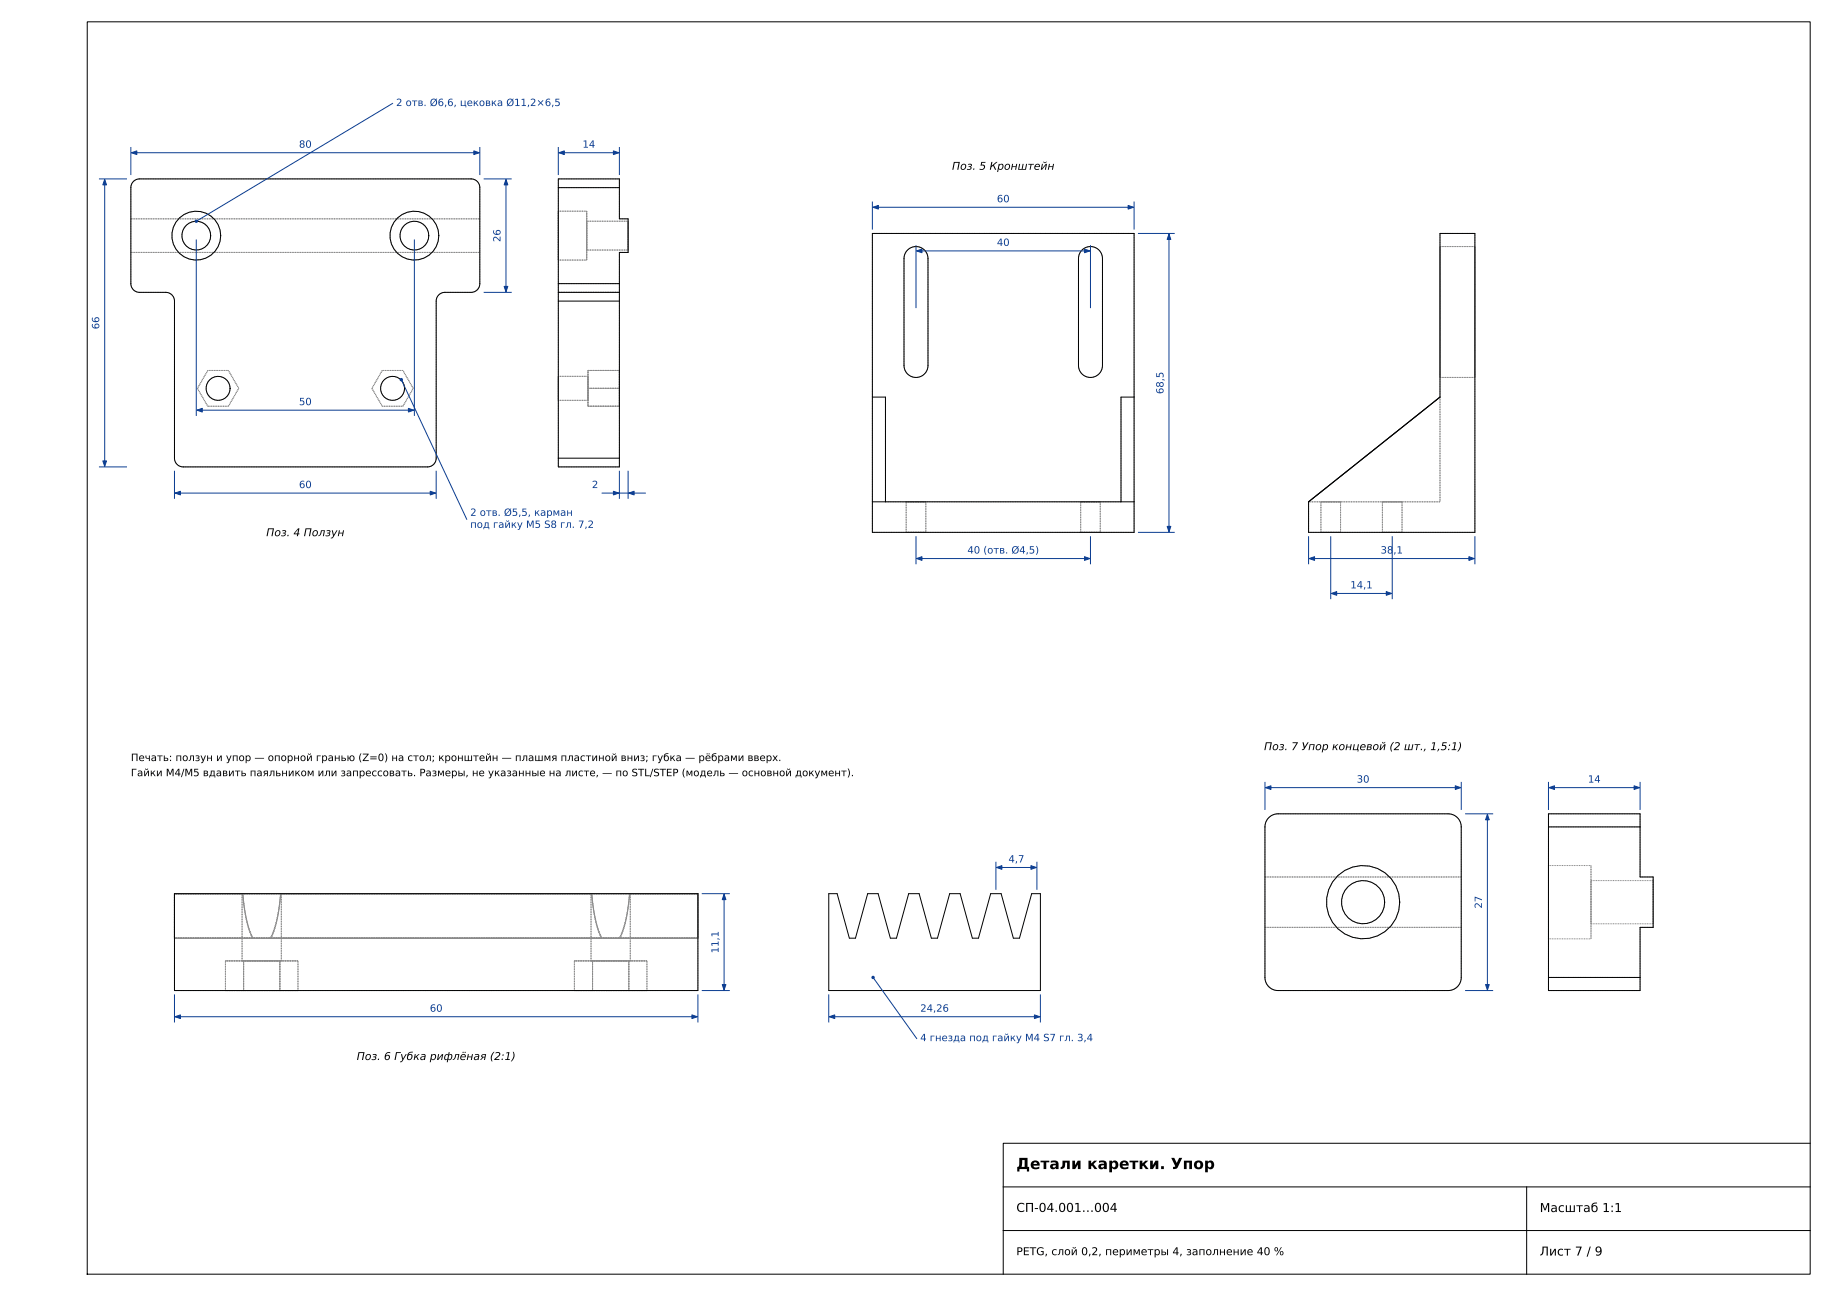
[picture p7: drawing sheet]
<svg xmlns="http://www.w3.org/2000/svg" width="420mm" height="297mm" viewBox="0 0 420 297" stroke-linecap="round" stroke-linejoin="round" font-family="sans-serif">
<g fill="none" stroke="#000" stroke-width=".23">
<path d="M20 5h395v287h-395zM30.6 41.5l.7-.4 .7-.1h76a2 2 0 0 1 2 2v22a2 2 0 0 1-2 2h-6a2 2 0 0 0-2 2v36a2 2 0 0 1-2 2h-56a2 2 0 0 1-2-2v-36a2 2 0 0 0-2-2h-6a2 2 0 0 1-2-2v-22l.2-.8zM128 43v-2h14v2M128 43v22M128 43h14M142 43v7.1h2v7.8h-2v7.1M200 53.5h60v68.5h-60zM208.1 57.2a2.75 2.75 0 0 1 3-.5 2.75 2.75 0 0 1 1.6 2.6v24.5a2.75 2.75 0 0 1-2.7 2.7 2.75 2.75 0 0 1-2.8-2.7v-24.5l.3-1.3zM248.1 57.2a2.75 2.75 0 0 1 3-.5 2.75 2.75 0 0 1 1.6 2.6v24.5a2.75 2.75 0 0 1-2.7 2.7 2.75 2.75 0 0 1-2.7-2.7v-24.5l.1-1zM330.1 53.5h8v68.5h-38.1v-7l30.1-24zM128 65v2M128 67v2"/>
<path d="M128 67h14M128 69v36M128 65h14M128 69h14M142 65v2M142 67v2M142 69v36M200 91h3v24M260 91h-3v24M128 105v2h14v-2M128 105h14M200 115h60"/>
<path d="M290.8 187.4l1-.7 1.2-.2h39a3 3 0 0 1 3 3v34.5a3 3 0 0 1-3 3h-39a3 3 0 0 1-3-3v-34.5l.2-1.2zM355 189.5v-3h21v3M355 189.5v34.5M355 189.5h21M376 189.5v11.5h3v11.5h-3v11.5M40 204.8h120v22.2h-120zM190 204.8h1.9l2.8 10.2h1.4l2.8-10.2h2.4l2.8 10.2h1.4l2.8-10.2h2.4l2.8 10.2h1.4l2.8-10.2h2.4l2.8 10.2h1.4l2.8-10.2h2.4l2.8 10.2h1.4l2.8-10.2h2v22.2h-48.5zM355 224v3h21v-3M355 224h21M230 272h185M350 272v20M415 262h-185v30"/>
<path d="M230 282h185"/>
<circle cx="45" cy="54" r="5.6"/>
<circle cx="45" cy="54" r="3.3"/>
<circle cx="95" cy="54" r="5.6"/>
<circle cx="95" cy="54" r="3.3"/>
<circle cx="50" cy="89" r="2.75"/>
<circle cx="90" cy="89" r="2.75"/>
<circle cx="312.5" cy="206.8" r="4.9"/>
<circle cx="312.5" cy="206.8" r="8.4"/>
</g>
<g fill="none" stroke="#8a8a8a" stroke-width=".23" stroke-dasharray=".2 .2" stroke-linecap="butt">
<path d="M30 57.9v-7.8M30 50.1v-7.1M30 57.9h80M30 50.1h80M30 43a2 2 0 0 1 2-2M32 41h76M48.3 54a3.3 3.3 0 0 1-4.7 3 3.3 3.3 0 0 1-.7-5.6 3.3 3.3 0 0 1 5.3 1.8l.1 .8M50.6 54a5.6 5.6 0 0 0-8-5.1 5.6 5.6 0 0 0-1.1 9.5 5.6 5.6 0 0 0 8.9-3.1l.2-1.3M98.3 54a3.3 3.3 0 0 1-4.7 3 3.3 3.3 0 0 1-.7-5.6 3.3 3.3 0 0 1 5.3 1.8l.1 .8M100.6 54a5.6 5.6 0 0 0-8-5.1 5.6 5.6 0 0 0-1.1 9.5 5.6 5.6 0 0 0 8.9-3.1l.2-1.3M108 41a2 2 0 0 1 2 2M110 57.9v-7.8"/>
<path d="M110 50.1v-7.1M128 43v-2M128 54v5.6M128 59.6v-11.2M128 48.4v5.6M128 59.6h6.5M128 48.4h6.5M134.5 54v-5.6M134.5 48.4v11.2M134.5 59.6v-5.6M134.5 54v3.3M134.5 57.3v-6.6"/>
<path d="M134.5 50.7v3.3M134.5 57.3h9.5M134.5 50.7h9.5M142 50.1v-7.1M142 43h-14M142 43v-2M142 41h-14M144 57.9h-2M144 57.9v-7.8M144 50.1h-2M144 54v3.3M144 57.3v-6.6"/>
<path d="M144 50.7v3.3M200 53.5v68.5M200 53.5h60M207.2 59.3a2.75 2.75 0 0 1 2.8-2.8 2.75 2.75 0 0 1 2.7 2.8M212.7 59.3v24.5M247.3 59.3a2.75 2.75 0 0 1 2.7-2.8 2.75 2.75 0 0 1 2.7 2.8M252.7 59.3v24.5M260 53.5v68.5M330.1 59.3v24.5M330.1 59.3v-2.8M330.1 56.5v2.8M330.1 56.5h8"/>
<path d="M338.1 53.5v68.5M338.1 53.5h-8M338.1 59.3v24.5M338.1 59.3v-2.8M338.1 56.5v2.8M30 65v-7.1M30 65a2 2 0 0 0 2 2M32 67h6M38 67a2 2 0 0 1 2 2M102 67h6M102 67a2 2 0 0 0-2 2M110 65v-7.1"/>
<path d="M110 65a2 2 0 0 1-2 2M128 65v-22M128 65v2M128 67v2M142 65h-14M142 65v-7.1M142 65v2M142 67h-14M142 67v2M45.3 89l2.3 4.1M47.6 93.1h4.8M47.6 84.9l-2.3 4.1"/>
<path d="M52.4 93.1l2.3-4.1M52.4 84.9h-4.8M52.7 89a2.75 2.75 0 0 1-3.9 2.5 2.75 2.75 0 0 1-.5-4.6 2.75 2.75 0 0 1 4.4 1.5v.6M54.7 89l-2.3-4.1M85.3 89l2.3 4.1M87.6 84.9l-2.3 4.1M87.6 93.1h4.8M92.4 84.9h-4.8M92.4 93.1l2.3-4.1M92.8 89a2.75 2.75 0 0 1-4 2.5 2.75 2.75 0 0 1-.5-4.6 2.75 2.75 0 0 1 4.4 1.5l.1 .6M94.7 89l-2.3-4.1M128 89v-2.7"/>
<path d="M128 86.3v5.4M128 91.7v-2.7M128 91.7h6.8M128 86.3h6.8M134.8 89v2.7M134.8 91.7v-5.4M134.8 86.3v2.7M134.8 89v-4.1M134.8 93.1v-4.1M134.8 84.9v4.1M134.8 89v4.1M142 89v-4.1"/>
<path d="M142 93.1v-4.1M142 84.9v4.1M142 89v4.1M142 89h-7.2M142 84.9h-7.2M142 93.1h-7.2M203 91v24M207.2 83.8v-24.5M212.7 83.8a2.75 2.75 0 0 1-2.7 2.7 2.75 2.75 0 0 1-2.8-2.7M247.3 83.8v-24.5M252.7 83.8a2.75 2.75 0 0 1-2.7 2.7 2.75 2.75 0 0 1-2.7-2.7M257 91v24"/>
<path d="M330.1 91v-37.5M330.1 91v24M330.1 83.8v2.7M330.1 86.5v-2.7M330.1 83.8v-24.5M330.1 86.5h8M338.1 83.8v2.7M338.1 86.5v-2.7M338.1 83.8v-24.5M40 105v-36M40 105a2 2 0 0 0 2 2M42 107h56"/>
<path d="M98 107a2 2 0 0 0 2-2M100 105v-36M128 105v-36M128 105v2M142 105v-36M142 105v2M142 107h-14M207.8 115h4.5M207.8 115v7M212.3 115h-4.5M247.7 115h4.5M247.7 115v7"/>
<path d="M252.2 115h-4.5M257 115h-54M300 115l30.1-24M302.8 115h4.5M302.8 115v7M305.1 115h-2.3M307.3 115h-2.2M307.3 115v7M316.9 115h4.5M316.9 115v7M319.2 115h-2.3M321.4 115h-2.2"/>
<path d="M321.4 115v7M330.1 115h-30.1M200 122h60M207.8 122h4.5M212.3 122h-4.5M212.3 122v-7M247.7 122h4.5M252.2 122h-4.5M252.2 122v-7M300 122v-7M302.8 122h4.5M305.1 122h-2.3"/>
<path d="M307.3 122h-2.2M316.9 122h4.5M319.2 122h-2.3M321.4 122h-2.2M338.1 122h-38.1M290 189.5a3 3 0 0 1 3-3M293 186.5h39M335 189.5a3 3 0 0 0-3-3M355 189.5v-3M355 198.4v8.4M355 198.4h9.8M364.8 198.4v16.8"/>
<path d="M376 189.5h-21M376 189.5v-3M376 186.5h-21M40 204.8v22.2M40 204.8v10.2M40 215v-10.2M40 204.8h120M40 215h120M40 215h17.9M40 204.8h15.7M40 215h18M55.5 204.8h.2"/>
<path d="M55.5 204.8v15.4M55.7 204.8l.4 3.7a23 23 0 0 0 1.8 6.5M55.7 204.8h-.2M57.9 215h4.2M58 215a27.2 27.2 0 0 1-2.3-10.2M62 215h-4M62 215h76M62.1 215h75.8M62.1 215a29.1 29.1 0 0 0 2.2-10.2M64.3 204.8l-.2 2.4a23.3 23.3 0 0 1-2.1 7.8M64.3 204.8h71.4M64.3 204.8h.2"/>
<path d="M64.5 204.8h-.2M135.5 204.8h.2M135.5 204.8v15.4M135.7 204.8l.4 3.7a23 23 0 0 0 1.8 6.5M135.7 204.8h-.2M137.9 215h4.2M138 215a27.2 27.2 0 0 1-2.3-10.2M142 215h-4M142 215h18M142.1 215h17.9M142.1 215a29.1 29.1 0 0 0 2.2-10.2M144.3 204.8l-.2 2.4a23.3 23.3 0 0 1-2.1 7.8"/>
<path d="M144.3 204.8h15.7M144.3 204.8h.2M144.5 204.8h-.2M160 204.8v22.2M160 204.8h-120M160 204.8v10.2M160 215v-10.2M290 212.5v-11.5M290 201v-11.5M290 212.5h45M290 201h45M317.5 206.8a5 5 0 0 1-7.1 4.4 5 5 0 0 1-1-8.3 5 5 0 0 1 7.9 2.7l.2 1.2"/>
<path d="M320.9 206.8a8.4 8.4 0 0 0-12-7.6 8.4 8.4 0 0 0-1.7 14.1 8.4 8.4 0 0 0 13.5-4.6l.2-1.9M335 212.5v-11.5M335 201v-11.5M355 206.8v8.4M355 215.2v-16.8M355 215.2h9.8M364.8 206.8v-8.4M364.8 215.2v-8.4M364.8 206.8v4.9M364.8 211.7v-9.9M364.8 201.8v5M364.8 211.7h14.2"/>
<path d="M364.8 201.8h14.2M376 201v-11.5M379 212.5h-3M379 212.5v-11.5M379 201h-3M379 206.8v4.9M379 211.7v-9.9M379 201.8v5M40 227h120M51.7 227h4.1M51.7 220.2h4.1M51.7 227v-6.8"/>
<path d="M55.5 220.2h9M55.8 227h8.4M55.8 227h-4.1M55.8 220.2h8.4M55.8 227v-6.8M55.8 220.2h-4.1M64.2 227h4.1M64.2 227h-8.4M64.2 220.2h4.1M64.2 227v-6.8M64.2 220.2h-8.4M64.5 220.2h-9"/>
<path d="M64.5 220.2v-15.4M68.3 227h-4.1M68.3 227v-6.8M68.3 220.2h-4.1M131.7 227h4.1M131.7 220.2h4.1M131.7 227v-6.8M135.5 220.2h9M135.8 227h8.4M135.8 227h-4.1M135.8 220.2h8.4M135.8 227v-6.8"/>
<path d="M135.8 220.2h-4.1M144.2 227h4.1M144.2 227h-8.4M144.2 220.2h4.1M144.2 227v-6.8M144.2 220.2h-8.4M144.5 220.2h-9M144.5 220.2v-15.4M148.3 227h-4.1M148.3 227v-6.8M148.3 220.2h-4.1M290 224v-11.5"/>
<path d="M290 224a3 3 0 0 0 3 3M293 227h39M335 224v-11.5M335 224a3 3 0 0 1-3 3M355 224v-34.5M355 224v3M376 224h-21M376 224v-11.5M376 224v3M376 227h-21"/>
</g>
<g fill="none" stroke="#0b3d91" stroke-width=".23">
<path d="M30 33.8v6.2M30.1 35h79.8M90 23.7l-45 27M110 33.8v6.2M128 33.8v6.2M128.1 35h13.8M142 33.8v6.2M22.8 41h6.2M24 41.1v65.8M45 55v40.2M95 55v40.2M111 41h6.2"/>
<path d="M116 41.1v25.8M200 46.3v6.2M200.1 47.5h59.8M210 56.3v14.2M210.1 57.5h39.8M250 56.3v14.2M260 46.3v6.2M261 53.5h8.2M268 53.6v68.3M111 67h6.2M45.1 94h49.8M92 87l15 32"/>
<path d="M22.8 107h6.2M40 108v6.2M40.1 113h59.8M100 108v6.2M138 113h3.9M142 108v6.2M142 113h2M144 108v6.2M144.1 113h3.9M210 123v6.2M210.1 128h39.8M250 123v6.2"/>
<path d="M261 122h8.2M300 123v6.2M300.1 128h37.9M305.1 123v14.2M305.2 136h13.8M319.2 123v14.2M338.1 123v6.2M290 179.3v6.2M335 179.3v6.2M355 179.3v6.2M376 179.3v6.2M228.3 197.6v6.2"/>
<path d="M228.5 198.8h9.1M237.7 197.6v6.2M290.1 180.5h44.8M336 186.5h6.2M341 186.6v40.3M355.1 180.5h20.8M161 204.8h6.2M166 204.9v22M40 228v6.2M40.1 233h119.8M160 228v6.2M161 227h6.2"/>
<path d="M190 228v6.2M190.1 233h48.3M200.2 224l10 14M238.5 228v6.2M336 227h6.2"/>
</g>
<g fill="#0b3d91" stroke="#0b3d91" stroke-width=".23">
<path d="M108.6 34.6l1.3 .4-1.3 .4z"/>
<path d="M30.1 35l1.3-.4v.8z"/>
<path d="M98.6 112.6l1.3 .4-1.3 .4z"/>
<path d="M40.1 113l1.3-.4v.8z"/>
<path d="M93.6 93.6l1.3 .4-1.3 .4z"/>
<path d="M45.1 94l1.3-.4v.8z"/>
<path d="M24 41.1l.4 1.3h-.8z"/>
<path d="M23.6 105.6h.8l-.4 1.3z"/>
<path d="M116 41.1l.4 1.3h-.8z"/>
<path d="M115.6 65.6h.8l-.4 1.3z"/>
<path d="M128.1 35l1.3-.4v.8z"/>
<path d="M140.6 34.6l1.3 .4-1.3 .4z"/>
<path d="M144.1 113l1.3-.4v.8z"/>
<path d="M140.6 112.6l1.3 .4-1.3 .4z"/>
<path d="M258.6 47.1l1.3 .4-1.3 .4z"/>
<path d="M200.1 47.5l1.3-.4v.8z"/>
<path d="M248.6 57.1l1.3 .4-1.3 .4z"/>
<path d="M210.1 57.5l1.3-.4v.8z"/>
<path d="M268 53.6l.4 1.3h-.8z"/>
<path d="M267.6 120.6h.8l-.4 1.3z"/>
<path d="M248.6 127.6l1.3 .4-1.3 .4z"/>
<path d="M210.1 128l1.3-.4v.8z"/>
<path d="M300.1 128l1.3-.4v.8z"/>
<path d="M336.8 127.6l1.2 .4-1.2 .4z"/>
<path d="M305.2 136l1.3-.4v.8z"/>
<path d="M317.8 135.6l1.2 .4-1.2 .4z"/>
<path d="M158.6 232.6l1.3 .4-1.3 .4z"/>
<path d="M40.1 233l1.3-.4v.8z"/>
<path d="M166 204.9l.4 1.3h-.8z"/>
<path d="M165.6 225.6h.8l-.4 1.3z"/>
<path d="M190.1 233l1.3-.4v.8z"/>
<path d="M237.1 232.6l1.3 .4-1.3 .4z"/>
<path d="M228.5 198.8l1.2-.4v.8z"/>
<path d="M236.3 198.4l1.3 .4-1.3 .4z"/>
<path d="M333.6 180.1l1.3 .4-1.3 .4z"/>
<path d="M290.1 180.5l1.3-.4v.8z"/>
<path d="M341 186.6l.4 1.3h-.8z"/>
<path d="M340.6 225.6h.8l-.4 1.3z"/>
<path d="M355.1 180.5l1.3-.4v.8z"/>
<path d="M374.6 180.1l1.3 .4-1.3 .4z"/>
</g>
<g fill="#0b3d91" stroke="#0b3d91" stroke-width=".35">
<circle cx="45" cy="50.7" r=".21"/>
<circle cx="92" cy="87" r=".21"/>
<circle cx="200.2" cy="224" r=".21"/>
</g>
<text font-size="3.5" x="233" y="267.9">Детали каретки. Упор</text>
<g font-size="2.8">
<text x="233" y="277.7">СП-04.001…004</text>
<text x="353" y="277.8">Масштаб 1:1</text>
<text x="353" y="287.7">Лист 7 / 9</text>
</g>
<g font-size="2.5">
<text x="218.3" y="38.9">Поз. 5 Кронштейн</text>
<text x="61" y="122.9">Поз. 4 Ползун</text>
<text x="289.8" y="171.9">Поз. 7 Упор концевой (2 шт., 1,5:1)</text>
<text x="81.8" y="242.9">Поз. 6 Губка рифлёная (2:1)</text>
<text x="233" y="287.6">PETG, слой 0,2, периметры 4, заполнение 40 %</text>
</g>
<g font-size="2.3" fill="#0b3d91">
<text x="90.8" y="24.3">2 отв. Ø6,6, цековка Ø11,2×6,5</text>
<text x="68.5" y="33.8">80</text>
<text x="133.5" y="33.8">14</text>
<text x="228.5" y="46.3">60</text>
<text x="114.7" y="55.5" transform="rotate(-90 114.7 55.5)">26</text>
<text x="228.5" y="56.3">40</text>
<text x="22.7" y="75.5" transform="rotate(-90 22.7 75.5)">66</text>
<text x="68.5" y="92.8">50</text>
<text x="266.7" y="90.3" transform="rotate(-90 266.7 90.3)">68,5</text>
<text x="68.5" y="111.8">60</text>
<text x="135.7" y="111.8">2</text>
<text x="107.8" y="118.2">2 отв. Ø5,5, карман</text>
<text x="107.8" y="121">под гайку М5 S8 гл. 7,2</text>
<text x="221.8" y="126.8">40 (отв. Ø4,5)</text>
<text x="316.5" y="126.8">38,1</text>
<text x="309.6" y="134.8">14,1</text>
<text x="311" y="179.3">30</text>
<text x="364" y="179.3">14</text>
<text x="231.2" y="197.6">4,7</text>
<text x="339.7" y="208.2" transform="rotate(-90 339.7 208.2)">27</text>
<text x="164.7" y="218.5" transform="rotate(-90 164.7 218.5)">11,1</text>
<text x="98.5" y="231.8">60</text>
<text x="211" y="231.8">24,26</text>
<text x="211" y="238.6">4 гнезда под гайку М4 S7 гл. 3,4</text>
</g>
<g font-size="2.3">
<text x="30" y="174.4">Печать: ползун и упор — опорной гранью (Z=0) на стол; кронштейн — плашмя пластиной вниз; губка — рёбрами вверх.</text>
<text x="30" y="177.9">Гайки М4/М5 вдавить паяльником или запрессовать. Размеры, не указанные на листе, — по STL/STEP (модель — основной документ).</text>
</g>
</svg>
